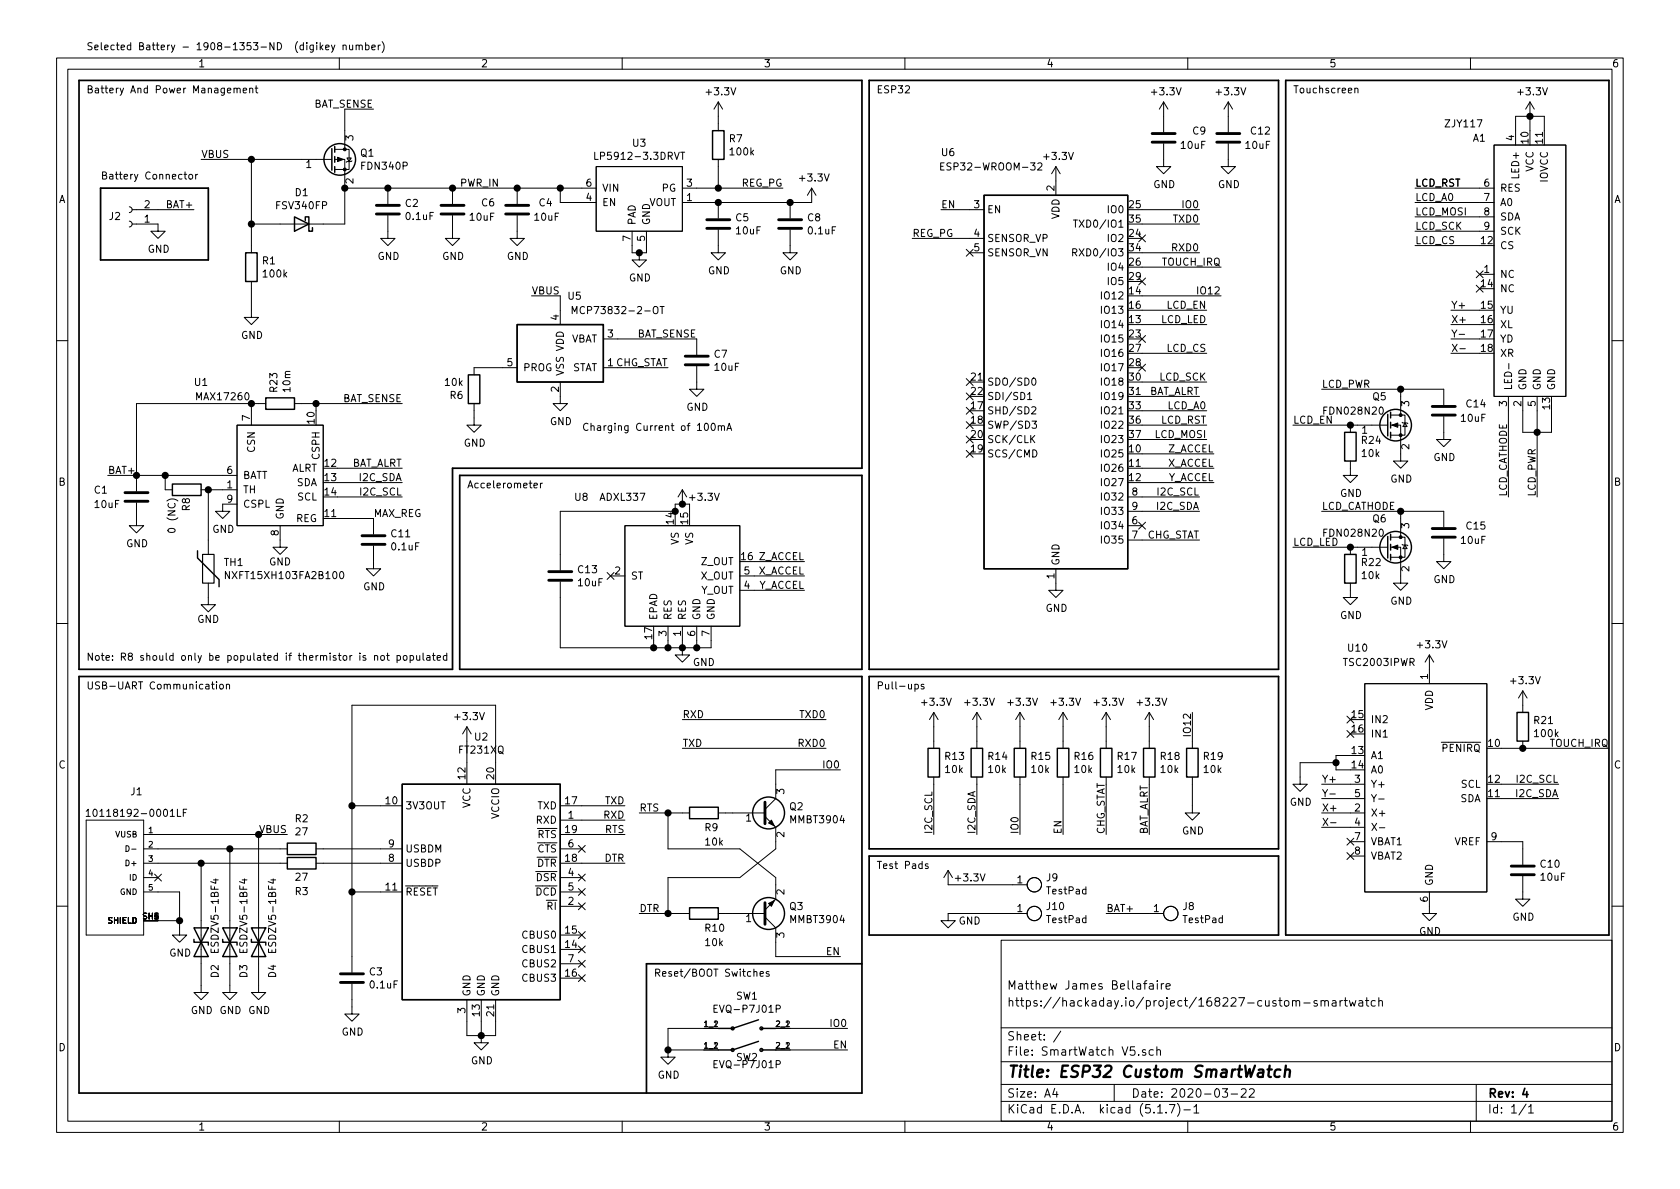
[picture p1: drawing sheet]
<svg xmlns="http://www.w3.org/2000/svg" width="297mm" height="210mm" viewBox="0 0 297 210" stroke-linecap="round" stroke-linejoin="round" font-family="sans-serif">
<g fill="none" stroke="#000" stroke-width=".18">
<path d="M10 10.3h277v189.9h-277zM12 12.2h273v186.1h-273zM41.4 15.7l.2-.1h.3v.8M41.9 15.8l.2-.2h.3l.1 .8M43 16l.6-.1-.1-.3h-.3l-.2 .2 .1 .6h.4M44.1 15.7l.2-.1h.3l.1 .8M44.1 15.6v.8M45.1 15.6h.5M45.3 15.2v1.1l.3 .1M56 7.5v.2M56.6 7.5v1.3M56.7 8.3l.4 .5"/>
<path d="M57.1 8l-.5 .5M57.6 8.4l.6-.1-.1-.3h-.3l-.2 .1v.7h.5M58.6 8l.3 .8M59.2 8l-.4 1.1-.2 .1M60 10.3v1.9M60.7 8.1l.1-.1h.3l.1 .8M60.7 8v.8M61.8 8l.1 .8h.3l.2-.1M62.4 8v.8M63 8.1l.1-.1h.3l.1 .8M63 8v.8M63.5 8.1l.2-.1h.3l.1 .8"/>
<path d="M64.6 8h.4l.3 .2-.2 .6h-.5M64.6 7.5v1.3M65.7 8.4l.6-.1v-.3h-.4l-.2 .1 .1 .7h.5M66 19.3h-5v7.1M66.9 8v.8M67.3 8l-.4 .2M67.6 7.4a1.47 1.47 0 0 1 0 1.9M110 10.3v1.9M127 18v5.1M127 18l-.8 1.3M127 18l.8 1.3M160 10.3v1.9"/>
<path d="M205.7 18l-.7 1.3M205.7 18v5.4M205.7 18l.8 1.3M210 10.3v1.9M217.2 18v5.4M217.2 18l-.8 1.3M217.2 18l.7 1.3M239.5 15.7l.2-.1h.3l.1 .8M239.5 15.6v.8M260 10.3v1.9M270.5 18l-.8 1.3M270.5 18v5.1"/>
<path d="M270.5 18l.8 1.3M22.9 36.6l.3 .1 .2 .3-.2 .4-.3 .2M22.9 39.1l.3 .1 .2 .3-.2 .4-.3 .2M23.4 39.6h4.5v1.3h1.3l-1.3 1.3-1.2-1.3h1.2M23.4 37.1h10.9M32.5 30.8h.5M32.7 30.4v1.1l.3 .2M33.5 30.9l.3-.1 .3 .3-.2 .5-.3 .1-.2-.3zM34.6 30.8v.9M35 30.8l-.4 .3M35.6 28.2h23.1M44.4 28.2v16.5"/>
<path d="M59.2 28.2h1.8v11.4h-16.6M59.2 26.4h2.5v3.6h-2.5M61 33.3h44.4M61.3 27.9h.8l-.4 .7zM62.2 28.4l-.1 .2h-.8l-.1 .1M68.6 38.1v4.1h1.2l-1.2 1.2-1.3-1.2h1.3M68.6 33.3v2.8M80 38.1v4.1h1.3l-1.3 1.2-1.3-1.2h1.3M80 33.3v2.8M91.4 38.1v4.1h1.3l-1.3 1.2-1.2-1.2h1.2M91.4 33.3v2.8M99.1 33.3v2.5h6.3"/>
<path d="M105.2 26.9v1.3h.6M105.4 29.5h15.2v11.4h-15.2zM120.3 26.9h.8M120.6 33.3h17.8M120.7 26.9v1.3M127 28.2v5.1M127 35.8v2.8M139.7 35.8v2.8M143.5 33.3v2.5h-22.9M143.5 33.3l-.8 1.2M143.5 33.3l.8 1.2M166.3 29.4h.5"/>
<path d="M166.4 37.1h7.6M166.9 28.8h-.6v1.3h.6M183.5 28.9l.5-.1 .2 .4v.2l-.8 .7h.8M186.7 29.5v5M186.7 29.5l-.8 1.2M186.7 29.5l.8 1.2M189.8 38.9h.7M190.1 38.9v1.3M201.9 37.1h10.2M201.9 39.6h10.2M205.7 25.4v4.1h1.3l-1.3 1.2-1.2-1.2h1.2M217.2 25.4v4.1h1.2l-1.2 1.2-1.3-1.2h1.3"/>
<path d="M250.2 35.8h14M250.2 33.3h14M250.2 38.3h14M264.2 25.6h12.7v44.5h-12.7zM273 23.1v-2.5h-5v5M44.4 49.8v6.3h1.3l-1.3 1.3-1.2-1.3h1.2M94 52.3h5.1v5.1M101.2 55.5v-1.3l.4 .9 .4-.9v1.3M106.7 59.9h16.5v2.8M111.8 40.9v3.8h2.5v-3.8M113 44.7v1.3h1.3l-1.3 1.2-1.2-1.2h1.2M116.7 54.2h.7"/>
<path d="M117.1 54.2v1.3M127 40.6v4.1h1.3l-1.3 1.3-1.3-1.3h1.3M139.7 40.6v4.1h1.3l-1.3 1.3-1.3-1.3h1.3M161.3 42.2h12.7M170.8 44.1l1.3 1.2M171.4 44.7h2.6M172.1 44.1l-1.3 1.2M189.7 44.6h.6l.1-.2-.1-.3-.2-.1h-.4v1.3M190 44.6l.4 .7M201.3 49.2l1.2 1.2M201.3 41.5l1.2 1.3M201.3 59.3l1.2 1.2"/>
<path d="M201.9 44.7h10.2M201.9 57.4h11.5M201.9 54.9h11.5M201.9 52.3h14M201.9 47.2h14M202.5 49.2l-1.2 1.2M202.5 41.5l-1.2 1.3M202.5 59.3l-1.2 1.2M250.2 40.9h14M250.2 43.4h11.4M256.5 59.9h5.1M256.5 57.4h5.1"/>
<path d="M256.5 54.9h5.1M258 59.1h1M261 47.9l1.2 1.2M261 50.4l1.2 1.3M261.6 48.5h2.6M262.2 47.9l-1.2 1.2M262.2 50.4l-1.2 1.3M10 60.2h2M41.9 75.2h15.2v17.8h-15.2zM44.4 71.4v3.8M47 71.4h-22.9v15.5M52.1 71.4h19"/>
<path d="M55.9 71.4v1.2M83.8 71.4v3.8h1.3l-1.3 1.2-1.3-1.2h1.3M91.4 65h-7.6v1.3M99.1 67.6v3.8h1.2l-1.2 1.2-1.3-1.2h1.3M106.7 65h11.4M123.2 64.8v4h1.3l-1.3 1.3-1.3-1.3h1.3M124.6 75l.2-.2a.67 .67 0 0 1 .5 .7 .67 .67 0 0 1-.5 .6l-.2-.1-.1-.4zM125.9 75l.1-.2a.67 .67 0 0 1 .5 .7 .67 .67 0 0 1-.5 .6l-.3-.5zM127 75.4l.2-.1h.3l.1 .8M127 75.3v.8M127.6 75.5l.1-.2h.3l.1 .8M128.5 76.1l.4-1.3 .5 1.3"/>
<path d="M128.6 75.8h.6M170.8 79.6l1.3 1.3M170.8 77.1l1.3 1.2M170.8 74.6l1.3 1.2M170.8 72l1.3 1.2M170.8 69.5l1.3 1.2M170.8 66.9l1.3 1.3M172.1 79.6l-1.3 1.3M172.1 77.1l-1.3 1.2M172.1 74.6l-1.3 1.2M172.1 72l-1.3 1.2M172.1 69.5l-1.3 1.2"/>
<path d="M172.1 66.9l-1.3 1.3M181.7 69.7l.4-.3v1.3M181.7 70.7h.7M182.4 72.1l.5-.2 .3 .4-.8 .9h.8M182.4 77.6l.6 .7M182.5 74.5h.8l-.4 .4 .3 .2v.6h-.5l-.2-.1M182.5 67l.2-.2a.67 .67 0 0 1 .5 .7 .67 .67 0 0 1-.5 .6l-.2-.2-.1-.3zM182.6 79.5a.64 .64 0 0 1 .7 .7 .64 .64 0 0 1-.7 .6zM183 77l-.8 .7M201.3 64.4l1.2 1.2M201.9 75.2h11.5M201.9 67.6h11.5"/>
<path d="M201.9 72.6h11.5M201.9 77.7h11.5M201.9 62.5h11.5M201.9 70.1h10.2M202.5 64.4l-1.2 1.2M228.6 75.2h16.8M233.7 68.8h21.6v2.8M238.8 75.2v1.2M245.9 75.2h1.7v6.3h1.3l-1.3 1.3-1.2-1.3h1.2M245.9 73.4h2.5v3.6h-2.5M247.6 68.8v4.6M247.9 74.7l.1 .1h.8l.1 .1"/>
<path d="M248.4 74.8l.4 .6h-.8zM255.3 73.7v4h1.2l-1.2 1.3-1.3-1.3h1.3M256.5 62.5h5.1M258.1 61.7h1M266.7 70.1v17.8M266.8 64.3v.9M269.2 70.1v6.3h5.1v-3.8M271.8 70.1v17.8M285 60.2h2M19 84.1h22.9M24.1 88.9v4.1h1.3l-1.3 1.2-1.2-1.2h1.2M29.2 84.1v2.5h1.3"/>
<path d="M35.6 86.6h6.3M36.8 86.6v11.4M41.9 89.1h-2.5v1.3h1.2l-1.2 1.3-1.3-1.3h1.3M49.5 93v3.8h1.3l-1.3 1.2-1.2-1.2h1.2M59.7 87.9h11.4M59.7 91.7h6.3v2.8M59.7 85.3h11.4M59.7 82.8h11.4M66 96.5v4.1h1.3l-1.3 1.2-1.2-1.2h1.2M94.4 85.8l.6-.1-.1-.2-.3-.1-.2 .2 .1 .6h.4M95.6 85.4v.9M95.9 85.4l-.3 .3"/>
<path d="M110.5 93h20.3v17.7h-20.3zM120.6 86.6l-.7 1.3M120.6 86.6v2.5M120.6 86.6l.8 1.3M121.9 90.4v-1.3h-2.5v1.3h-20.3v10.4M133.3 99.3h8.9M199.4 93h2.5M199.4 95.5h12.7M199.4 87.9h12.7M199.4 90.4h12.7M201.3 92.3l1.2 1.3M201.9 85.3h12.7"/>
<path d="M201.9 82.8h12.7M201.9 80.3h12.7M202.5 92.3l-1.2 1.3M228.6 96.8h16.8M233.7 90.4h21.6v2.8M238.8 81.5v2.6h1.2l-1.2 1.2-1.3-1.2h1.3M238.8 96.8v1.2M245.9 96.8h1.7v6.3h1.3l-1.3 1.3-1.2-1.3h1.2M245.9 95h2.5v3.5h-2.5M247.6 90.4v4.6M247.9 96.3l.1 .1h.8l.1 .1M248.4 96.4l.4 .6h-.8z"/>
<path d="M255.3 95.2v4.1h1.2l-1.2 1.3-1.3-1.3h1.3M10 110.3h2M36.8 103.1v3.8h1.3l-1.3 1.3-1.2-1.3h1.2M40.6 101.1v1.2l-.7-1.2v1.2M60.2 101.2l.2-.1a.67 .67 0 0 1 .4 .6 .67 .67 0 0 1-.4 .6l-.3-.2-.1-.3zM66.2 116l.2-.1 .3 .1 .1 .8M66.2 115.9v.9M67.4 116l.2-.1 .3 .1 .1 .1-.1 .6-.3 .1-.2-.2zM68.4 115.9h.4M68.5 115.5v1.1l.3 .2M70.2 116l.4-.1 .2 .2-.1 .6h-.5M70.2 115.9v1.3"/>
<path d="M71.4 116l.3-.1 .2 .1v.7l-.3 .1-.3-.3zM72.5 116l.4-.1 .2 .2-.1 .6h-.5M72.5 115.9v1.3M73.7 115.9v.8l.3 .1 .2-.2M74.2 115.9v.9M74.8 115.5v1.1l.2 .2M75.5 116h.5v.8M76 116.2l-.4 .1-.2 .2 .2 .3 .4-.1M76.5 115.9h.4M76.6 115.5v1.1l.3 .2M77.3 116.3l.6-.1-.1-.2-.3-.1-.2 .2v.6h.5M79 116l-.4-.1-.2 .2 .1 .6h.5"/>
<path d="M79 115.5v1.3M99.1 102.9v11.6h26.6v-3.8M107.3 101.2l1.3 1.3M107.9 101.8h2.6M108.6 101.2l-1.3 1.3M115.6 113.3v1.2M118.1 110.7v3.8M120.6 110.7v5.1h1.3l-1.3 1.3-1.2-1.3h1.2M123.2 110.7v3.8M130.8 101.8h11.4M130.8 104.4h11.4M186.7 100.6v3.8h1.3l-1.3 1.3-1.3-1.3h1.3"/>
<path d="M238.8 103.1v2.6h1.2l-1.2 1.2-1.3-1.2h1.3M252.7 115.8l-.7 1.3M252.7 115.8v5.1M252.7 115.8l.8 1.3M285 110.3h2M37.4 121h.5M37.6 120.6v1.1l.3 .1M38.3 120.6v.1M38.3 121v.8M38.9 121.1l.3-.1 .3 .2-.1 .6h-.3l-.2-.1zM40 121.1l.2-.1 .3 .1 .1 .7M40 121v.8"/>
<path d="M82.5 128.5v10.2M82.5 128.5l-.7 1.3M82.5 128.5l.8 1.3M87.6 138.7v-14h-25.4v47.3M120.6 127.2h25.4M120.6 132.3h25.4M148.6 136.1h-11.4v5.1l-1.9 1.9M161.8 121.1l.3-.1 .3 .2-.1 .6h-.5M163.3 121.1l-.3-.1-.1 .2v.2l.4 .1v.3h-.4M165.1 126v6.3M165.1 137.4v10.2M165.1 126l-.8 1.2"/>
<path d="M165.1 126l.8 1.2M172.7 126l-.7 1.2M172.7 126v6.3M172.7 137.4v10.2M172.7 126l.8 1.2M180.3 126v6.3M180.3 137.4v10.2M180.3 126l-.7 1.2M180.3 126l.8 1.2M188 126l-.8 1.2M188 126v6.3M188 137.4v10.2"/>
<path d="M188 126l.7 1.2M195.6 126v6.3M195.6 137.4v10.2M195.6 126l-.8 1.2M195.6 126l.7 1.2M203.2 126l-.8 1.2M203.2 126v6.3M203.2 137.4v10.2M203.2 126l.8 1.2M210.8 137.4v6.4h1.3l-1.3 1.2-1.3-1.2h1.3M210.8 126v6.3M233.7 138.7h7.6"/>
<path d="M236.2 134.9h-6.3v3.8h1.2l-1.2 1.2-1.3-1.2h1.3M238.2 126.6l1.2 1.3M238.2 129.2l1.2 1.2M238.8 133.6h-2.6v2.5h2.6M239.4 126.6l-1.2 1.3M239.4 129.2l-1.2 1.2M241.3 120.9h21.6v36.8h-21.6zM265.4 138.7h10.2M265.4 132.3h19.1M269.2 122.2v3.8M269.2 131.1v1.2M269.2 122.2l-.7 1.2"/>
<path d="M269.2 122.2l.8 1.2M15.2 143.5l.4-.4v1.3M15.2 145h10.2v20.3h-10.2zM15.2 144.4h.8M22.3 149.5a.51 .51 0 0 1 .5 .6 .51 .51 0 0 1-.5 .5zM23.3 150.2h.8M25.4 157.7h6.3v7.6h1.3l-1.3 1.3-1.2-1.3h1.2M25.4 152.6h25.4M25.4 147.6h25.4M25.4 155.2h2.5M25.4 150.1h25.4M27.3 154.6l1.2 1.2"/>
<path d="M28.5 154.6l-1.2 1.2M31.4 143.1v1.3h.6M32.4 143.7h.4M33 143.1h-.6v1.3M35.6 152.6v22.9h1.2l-1.2 1.3-1.3-1.3h1.3M37.7 155.6h.9M38.2 155.4v.8l-.9-.3M40.6 150.1v25.4h1.3l-1.3 1.3-1.2-1.3h1.2M42.8 155.6h.9M43.2 155.4v.8l-.9-.3M45.7 147.6v27.9h1.3l-1.3 1.3-1.3-1.3h1.3M47.9 155.6h.8"/>
<path d="M48.3 155.4v.8l-.9-.3M55.9 152.6h15.2M55.9 150.1h15.2M62.2 142.5h8.9M62.2 157.7h8.9M99.1 145h11.4M99.1 142.5h11.4M99.1 157.7h3.8M99.1 152.6h11.4M99.1 147.6h11.4M99.1 155.2h3.8M99.1 150.1h3.8"/>
<path d="M102.3 149.5l1.2 1.2M102.3 154.6l1.2 1.2M102.3 157.1l1.2 1.2M102.3 159.7l1.2 1.2M103.5 149.5l-1.2 1.2M103.5 154.6l-1.2 1.2M103.5 157.1l-1.2 1.2M103.5 159.7l-1.2 1.2M113 143.8h8.9M118.1 143.8v6.3h12.7l6.4 5.1v3.8l-1.9 1.9M127 143.8h8.3M135.3 144.4l1.9 1.9v3.8l-6.4 5.1h-12.7v6.3"/>
<path d="M164.1 152.8l-.3-.1-.2 .2 .1 .2 .4 .1v.3h-.5M167.6 153.9l-.7 1.3M167.6 153.9v2.6h14M167.6 153.9l.8 1.3M233.7 143.8h7.6M233.7 146.3h7.6M233.7 141.2h7.6M235.1 140.4h1M235.3 145.5h.9M238.2 148.2l1.2 1.2M238.2 150.8l1.2 1.2M238.8 148.8h2.5"/>
<path d="M238.8 151.4h2.5M239.4 148.2l-1.2 1.2M239.4 150.8l-1.2 1.2M243.8 141.3h.9M243.9 146.4h1M252.7 157.7v3.8h1.3l-1.3 1.3-1.2-1.3h1.2M262.9 148.8h6.3v4.1M265.4 141.2h10.2M269.2 154.9v4.1h1.3l-1.3 1.3-1.2-1.3h1.2M10 160.2h2M25.4 162.8h6.3M37.3 167.8v.6h1.3v-.6"/>
<path d="M37.9 168v.4M42.4 167.8v.6h1.3v-.6M43 168v.4M47.5 167.8v.6h1.2v-.6M48.1 168v.4M62.2 174v5.3h1.3l-1.3 1.3-1.2-1.3h1.2M82.5 176.8v6.3h5.1v-6.3M85.1 176.8v7.6h1.3l-1.3 1.3-1.3-1.3h1.3M99.1 167.9h3.8M99.1 165.3h3.8M99.1 173h3.8M99.1 160.3h3.8"/>
<path d="M99.1 170.4h3.8M102.3 164.7l1.2 1.3M102.3 167.3l1.2 1.2M102.3 169.8l1.2 1.2M102.3 172.4l1.2 1.2M103.5 164.7l-1.2 1.3M103.5 167.3l-1.2 1.2M103.5 169.8l-1.2 1.2M103.5 172.4l-1.2 1.2M113 161.5h8.9M126.2 178.4h.4M126.8 177.7h-.6v1.3h.6"/>
<path d="M127 161.5h8.3M133.3 171.9l.2-.1 .3 .1v.7M134.4 172.2l.6-.1-.1-.2-.3-.1-.2 .2v.6h.5M135.3 162.2l1.9 1.9v5.1h11.4M136 171.9l-.3-.1-.2 .2v.2l.5 .1v.3h-.5M137.2 178.4h.6l.2-.2-.1-.3-.2-.2h-.5v1.3M177 166.3h108v32h-108zM181.6 161.5h-14v1.3h1.3l-1.3 1.3-1.2-1.3h1.2M195.6 161.5h10.1M202.2 173.9h.6M202.8 173.4l-.3 .1-.1 .2v1.2M203.3 174h.5l.1 .9"/>
<path d="M203.9 174.3l-.5 .1-.2 .2 .2 .3 .5-.1M204.6 173.4v.2M204.6 173.9v1M205.3 173.9v1M205.8 173.9l-.3 .1-.2 .2M206.2 174.4l.7-.1-.1-.3-.4-.1-.2 .2v.7h.6M229.2 177.1a.34 .34 0 0 1 .3-.2 .34 .34 0 0 1 .3 .2v.8M230.5 177.4h1.1M232.9 177l-.4-.1-.2 .2 .1 .3 .5 .1v.3h-.6M233.6 177.1l.1-.1a.37 .37 0 0 1 .5 .1v.8M233.6 176.9v1M234.2 177.1l.1-.1a.37 .37 0 0 1 .6 .1v.8"/>
<path d="M235.6 177h.5l.1 .9M236.2 177.3l-.5 .1-.2 .2 .2 .3 .5-.1M236.9 176.9v1M237.4 176.9l-.5 .3M237.6 176.9h.6M237.9 176.4v1.3l.3 .2M238.6 176.9l.3 1 .2-.7 .3 .7 .3-1M240.3 177h.6v.9M240.9 177.3l-.5 .1-.2 .2 .1 .2 .1 .1 .5-.1M241.4 176.9h.6M241.7 176.4v1.3l.3 .2M243.2 177l-.5-.1-.3 .3 .2 .6h.6"/>
<path d="M243.8 177.1l.2-.2 .4 .1v.9M243.8 176.4v1.5M285 160.2h2M60 198.3v1.9M110 198.3v1.9M118.1 185.7v1.2h1.3l-1.3 1.3-1.3-1.3h1.3M118.1 185.7h8.9M126.2 188.2h.4M126.8 187.5h-.6v1.3h.6M127 181.9h-8.9v3.8M137.2 185.7h12.7M137.2 181.9h12.7"/>
<path d="M137.2 188.2h.6l.2-.2-.1-.3-.2-.2h-.5v1.3M160 198.3v1.9M177 194.8h108M177 191.8h108M177 187.8h108M177 181.8h108M186.5 192.5l-.4 1h1M186.8 193v1M187.6 182.3l-1.3 2M197 191.8v3M202.5 185.7l-.3-.1-.2 .2 .1 .2 .4 .2v.3h-.5M203.9 185.7l-.4-.1-.3 .3 .1 .6 .2 .1 .4-.1"/>
<path d="M204.5 185.7l.2-.1 .4 .1 .1 .9M204.5 185.1v1.5M204.7 196.8h.8M206.2 196.7v.1M206.8 195.3h.9l-.6 1.5M208.2 195.1a1.71 1.71 0 0 1 0 2.3M209.3 196.3h1.2M210 198.3v1.9M211.1 195.8l.4-.5v1.5M211.1 196.8h.9M216.1 192.5h.9l-.4 .6 .4 .1v.7l-.2 .1-.7-.1M217.7 193.5h1.1"/>
<path d="M219.5 192.7l.2-.2h.3l.3 .2v.3v.2l-.9 .8h.9M220.9 192.7l.2-.2h.4l.2 .2 .1 .3-1 1h1M260 198.3v1.9M261 191.8v6.5M269.8 195.2l-1.2 2M270.3 195.8l.4-.5v1.5M270.3 196.8h.8"/>
<circle cx="182.9" cy="156.5" r="1.27"/>
<circle cx="182.9" cy="161.5" r="1.27"/>
<circle cx="207" cy="161.5" r="1.27"/>
</g>
<path d="M14 14.2h138.4v68.6h-72.4v35.6h-66zM153.7 14.2h72.4v104.2h-72.4zM227.3 14.2h57.2v151.1h-57.2zM17.8 33.3h19v12.7h-19zM81.3 84.1h71.1v34.3h-71.1zM14 119.6h138.4v73.7h-138.4zM153.7 119.6h72.4v30.5h-72.4zM153.7 151.4h72.4v13.9h-72.4zM152.4 170.4h-38.1v22.9M269.6 192.5l-.4 1h1M270 193v1" fill="none" stroke="#000" stroke-width=".3"/>
<path d="M224.1 189.1h.8M224.5 188.4l-.2 1.8v.1l.4 .1M226.4 189.2a.68 .68 0 0 0-1 .3v.8l.3 .1 .5-.1M227.2 189.3a.52 .52 0 0 1 .9 .1l-.1 1M227.4 188.4l-.3 2" fill="none" stroke="#000" stroke-width=".41"/>
<g fill="none" stroke="#000" stroke-width=".51">
<path d="M66.5 37.8h4.1M66.5 36.3h4.1M78 37.8h4M78 36.3h4M89.4 37.8h4.1M89.4 36.3h4.1M125 38.9h4M137.7 38.9h4M203.7 25.1h4.1M203.7 23.6h4.1M215.1 25.1h4.1M215.1 23.6h4.1"/>
<path d="M125 40.4h4M137.7 40.4h4M121.2 64.5h4M121.2 63h4M253.2 73.4h4.1M253.2 71.9h4.1M22.1 88.6h4.1M22.1 87.1h4.1M64 96.3h4.1M64 94.7h4.1M253.2 95h4.1M253.2 93.5h4.1"/>
<path d="M97 102.6h4.1M97 101.1h4.1M135.3 141.9v3.8M135.3 159.6v3.8M267.2 154.7h4.1M267.2 153.2h4.1M60.2 173.7h4.1M60.2 172.2h4.1"/>
</g>
<g fill="none" stroke="#000" stroke-width=".25">
<path d="M52.1 38.3l2.5 1.3-2.5 1.3zM54 39v-.7h.6v2.6h.6v-.6M58.7 26.3v3.8M59.2 25.9v1M59.2 27.7v1M59.2 29.5v1M126 23.1h2v5.1h-2zM174 34.5h25.4v66.1h-25.4zM43.4 44.7h2.1v5.1h-2.1zM91.4 57.4h15.3v10.2h-15.3zM47 70.4h5.1v2h-5.1zM82.8 66.3h2v5.1h-2z"/>
<path d="M237.7 76.4h2.1v5.1h-2.1zM245.4 73.3v3.8M245.9 72.9v1M245.9 74.7v1M245.9 76.4v1.1M30.5 85.6h5.1v2h-5.1zM34.9 97.4v1.3l3.8 3.8v1.3M237.7 98h2.1v5.1h-2.1zM245.4 94.9v3.8M245.9 94.5v1M245.9 96.3v1M245.9 98v1.1"/>
<path d="M71.1 138.7h28v38.1h-28zM164.1 132.3h2v5.1h-2zM171.7 132.3h2v5.1h-2zM179.3 132.3h2.1v5.1h-2.1zM186.9 132.3h2.1v5.1h-2.1zM194.6 132.3h2v5.1h-2zM202.2 132.3h2v5.1h-2zM209.8 132.3h2v5.1h-2zM268.2 126h2.1v5.1h-2.1zM50.8 151.6h5.1v2.1h-5.1zM50.8 149.1h5.1v2h-5.1zM121.9 142.7h5.1v2.1h-5.1z"/>
<path d="M34.3 166.1v.5h2.5v.5M34.3 164.1l2.5 5.1h-2.5l2.5-5.1zM39.4 166.1v.5h2.5v.5M39.4 164.1l2.5 5.1h-2.5l2.5-5.1zM44.4 166.1v.5h2.6v.5M44.4 164.1l2.6 5.1h-2.6l2.6-5.1zM121.9 160.5h5.1v2.1h-5.1zM134.1 184.1l-4.6 1.6h-2.5M134.1 180.3l-4.6 1.6h-2.5M134.6 185.7h2.6M134.6 181.9h2.6"/>
<circle cx="60.1" cy="28.2" r="2.79"/>
<circle cx="246.8" cy="75.2" r="2.79"/>
<circle cx="246.8" cy="96.8" r="2.79"/>
<circle cx="135.9" cy="143.8" r="2.82"/>
<circle cx="135.9" cy="161.5" r="2.82"/>
<circle cx="129.5" cy="185.7" r=".25"/>
<circle cx="129.5" cy="181.9" r=".25"/>
<circle cx="134.6" cy="185.7" r=".25"/>
<circle cx="134.6" cy="181.9" r=".25"/>
</g>
<g fill="#000" stroke="#000" stroke-width=".18">
<path d="M59.7 27.8l1 .4-1 .4zM246.1 75.2l1-.4v.8zM246.1 96.8l1-.4v.7zM135.9 145.5l.5-.5 .5 1zM135.9 159.8l1-.5-.5 1z"/>
<circle cx="61" cy="26.4" r=".25"/>
<circle cx="61" cy="30" r=".25"/>
<circle cx="247.6" cy="77" r=".25"/>
<circle cx="247.6" cy="73.4" r=".25"/>
<circle cx="247.6" cy="95" r=".25"/>
<circle cx="247.6" cy="98.5" r=".25"/>
</g>
<path d="M35.8 98h2v5.1h-2z" fill="none" stroke="#000" stroke-width=".2"/>
<g fill="#000" stroke="#000" stroke-width=".25">
<circle cx="44.5" cy="39.6" r=".51"/>
<circle cx="44.5" cy="28.2" r=".51"/>
<circle cx="61" cy="33.3" r=".51"/>
<circle cx="68.6" cy="33.3" r=".51"/>
<circle cx="80" cy="33.3" r=".51"/>
<circle cx="91.4" cy="33.3" r=".51"/>
<circle cx="99.1" cy="33.3" r=".51"/>
<circle cx="127" cy="35.8" r=".51"/>
<circle cx="127" cy="33.3" r=".51"/>
<circle cx="139.7" cy="35.8" r=".51"/>
<circle cx="270.5" cy="20.6" r=".51"/>
<circle cx="113" cy="44.7" r=".51"/>
<circle cx="44.5" cy="71.4" r=".51"/>
<circle cx="55.9" cy="71.4" r=".51"/>
<circle cx="238.8" cy="75.2" r=".51"/>
<circle cx="247.7" cy="68.8" r=".51"/>
<circle cx="271.8" cy="76.4" r=".51"/>
<circle cx="24.1" cy="84.1" r=".51"/>
<circle cx="29.2" cy="84.1" r=".51"/>
<circle cx="36.8" cy="86.6" r=".51"/>
<circle cx="119.4" cy="90.4" r=".51"/>
<circle cx="120.7" cy="89.1" r=".51"/>
<circle cx="238.8" cy="96.8" r=".51"/>
<circle cx="247.7" cy="90.4" r=".51"/>
<circle cx="115.6" cy="114.5" r=".51"/>
<circle cx="118.1" cy="114.5" r=".51"/>
<circle cx="120.7" cy="114.5" r=".51"/>
<circle cx="123.2" cy="114.5" r=".51"/>
<circle cx="236.2" cy="134.9" r=".51"/>
<circle cx="269.2" cy="132.3" r=".51"/>
<circle cx="35.6" cy="152.6" r=".51"/>
<circle cx="40.6" cy="150.1" r=".51"/>
<circle cx="45.7" cy="147.6" r=".51"/>
<circle cx="62.2" cy="157.7" r=".51"/>
<circle cx="62.2" cy="142.5" r=".51"/>
<circle cx="118.1" cy="143.8" r=".51"/>
<circle cx="31.8" cy="162.8" r=".51"/>
<circle cx="118.1" cy="161.5" r=".51"/>
<circle cx="85.1" cy="183.1" r=".51"/>
<circle cx="118.1" cy="185.7" r=".51"/>
</g>
<text font-size="2.8" x="178" y="190.5">Title: ESP32 Custom SmartWatch</text>
<g font-size="2.1">
<text x="178" y="178">https://hackaday.io/project/168227-custom-smartwatch</text>
<text x="178" y="175">Matthew James Bellafaire</text>
<text x="178" y="184">Sheet: /</text>
<text x="178" y="186.7">File: SmartWatch V5.sch</text>
<text x="178" y="196.9">KiCad E.D.A. kicad (5.1.7)-1</text>
<text x="178" y="194.1">Size: A4</text>
<text x="200" y="194.1">Date: 2020-03-22</text>
<text x="263" y="194.1">Rev: 4</text>
<text x="263" y="196.9">Id: 1/1</text>
</g>
<g font-size="1.8">
<text x="15.2" y="8.9">Selected Battery - 1908-1353-ND (digikey number)</text>
<text x="35" y="11.9">1</text>
<text x="85" y="11.9">2</text>
<text x="135" y="11.9">3</text>
<text x="185" y="11.9">4</text>
<text x="235" y="11.9">5</text>
<text x="285" y="11.9">6</text>
<text x="15.2" y="16.5">Battery And Power Management</text>
<text x="125" y="16.9">+3.3V</text>
<text x="154.9" y="16.5">ESP32</text>
<text x="203.8" y="16.9">+3.3V</text>
<text x="215.2" y="16.9">+3.3V</text>
<text x="228.6" y="16.5">Touchscreen</text>
<text x="268.6" y="16.9">+3.3V</text>
<text x="55.4" y="19">BAT_SENSE</text>
<text x="210.9" y="23.8">C9</text>
<text x="221.2" y="23.8">C12</text>
<text x="255.7" y="22.5">ZJY117</text>
<text x="35.6" y="27.9">VBUS</text>
<text x="54.1" y="29.7">1</text>
<text x="62.5" y="24.9" transform="rotate(-90 62.5 24.9)">3</text>
<text x="63.8" y="27.7">Q1</text>
<text x="106" y="28.3">LP5912-3.3DRVT</text>
<text x="111.9" y="26">U3</text>
<text x="129" y="25.2">R7</text>
<text x="129.2" y="27.5">100k</text>
<text x="166.5" y="27.6">U6</text>
<text x="184.7" y="28.3">+3.3V</text>
<text x="208.9" y="26.3">10uF</text>
<text x="220.3" y="26.3">10uF</text>
<text x="260.5" y="25.1">A1</text>
<text x="267.7" y="24.9" transform="rotate(-90 267.7 24.9)">4</text>
<text x="270.3" y="25.3" transform="rotate(-90 270.3 25.3)">10</text>
<text x="272.8" y="25.3" transform="rotate(-90 272.8 25.3)">11</text>
<text x="10.4" y="35.9">A</text>
<text x="17.8" y="31.7">Battery Connector</text>
<text x="52.2" y="34.7">D1</text>
<text x="62.5" y="32.5" transform="rotate(-90 62.5 32.5)">2</text>
<text x="64.1" y="30">FDN340P</text>
<text x="81.3" y="33">PWR_IN</text>
<text x="103.7" y="35.6">4</text>
<text x="103.7" y="33">6</text>
<text x="106.4" y="33.9">VIN</text>
<text x="117.1" y="33.9">PG</text>
<text x="121.4" y="35.6">1</text>
<text x="121.4" y="33">3</text>
<text x="131.1" y="33">REG_PG</text>
<text x="141.6" y="32.1">+3.3V</text>
<text x="167.4" y="30.1">ESP32-WROOM-32</text>
<text x="186.4" y="33.8" transform="rotate(-90 186.4 33.8)">2</text>
<text x="203.9" y="33.3">GND</text>
<text x="215.3" y="33.3">GND</text>
<text x="250.2" y="33">LCD_RST</text>
<text x="250.2" y="35.6">LCD_A0</text>
<text x="262.4" y="33">6</text>
<text x="262.4" y="35.6">7</text>
<text x="265.2" y="33.9">RES</text>
<text x="268.6" y="31.2" transform="rotate(-90 268.6 31.2)">LED+</text>
<text x="271.1" y="30.4" transform="rotate(-90 271.1 30.4)">VCC</text>
<text x="273.7" y="32.3" transform="rotate(-90 273.7 32.3)">IOVCC</text>
<text x="285.4" y="35.9">A</text>
<text x="19.4" y="38.9">J2</text>
<text x="25.6" y="39.4">1</text>
<text x="25.6" y="36.8">2</text>
<text x="29.6" y="36.8">BAT+</text>
<text x="49" y="37">FSV340FP</text>
<text x="71.7" y="36.6">C2</text>
<text x="71.9" y="38.9">0.1uF</text>
<text x="83.2" y="39">10uF</text>
<text x="85.2" y="36.5">C6</text>
<text x="94.6" y="39">10uF</text>
<text x="95.4" y="36.5">C4</text>
<text x="106.4" y="36.4">EN</text>
<text x="112.4" y="39.9" transform="rotate(-90 112.4 39.9)">PAD</text>
<text x="114.7" y="36.4">VOUT</text>
<text x="114.9" y="39.9" transform="rotate(-90 114.9 39.9)">GND</text>
<text x="130.1" y="39.1">C5</text>
<text x="130.3" y="41.4">10uF</text>
<text x="142.8" y="39.1">C8</text>
<text x="143" y="41.4">0.1uF</text>
<text x="161.3" y="41.9">REG_PG</text>
<text x="166.4" y="36.8">EN</text>
<text x="172.2" y="36.8">3</text>
<text x="172.2" y="41.9">4</text>
<text x="174.5" y="37.7">EN</text>
<text x="187.3" y="38.8" transform="rotate(-90 187.3 38.8)">VDD</text>
<text x="191" y="40.3">TXD0/IO1</text>
<text x="196" y="37.7">IO0</text>
<text x="199.7" y="41.9">24</text>
<text x="199.7" y="36.8">25</text>
<text x="199.7" y="39.4">35</text>
<text x="207.6" y="39.4">TXD0</text>
<text x="209.2" y="36.8">IO0</text>
<text x="250.2" y="38.1">LCD_MOSI</text>
<text x="250.2" y="40.6">LCD_SCK</text>
<text x="262.4" y="38.1">8</text>
<text x="262.4" y="40.6">9</text>
<text x="265.2" y="36.4">A0</text>
<text x="265.2" y="39">SDA</text>
<text x="265.2" y="41.5">SCK</text>
<text x="26.1" y="44.7">GND</text>
<text x="46.4" y="46.8">R1</text>
<text x="66.8" y="46">GND</text>
<text x="78.2" y="46">GND</text>
<text x="89.6" y="46">GND</text>
<text x="111.5" y="42.6" transform="rotate(-90 111.5 42.6)">7</text>
<text x="114" y="42.6" transform="rotate(-90 114 42.6)">5</text>
<text x="172.2" y="44.4">5</text>
<text x="174.5" y="42.8">SENSOR_VP</text>
<text x="174.5" y="45.3">SENSOR_VN</text>
<text x="190.8" y="45.3">RXD0/IO3</text>
<text x="196" y="42.8">IO2</text>
<text x="196" y="47.9">IO4</text>
<text x="199.7" y="47">26</text>
<text x="199.7" y="44.4">34</text>
<text x="205.5" y="47">TOUCH_IRQ</text>
<text x="207.4" y="44.4">RXD0</text>
<text x="250.2" y="43.2">LCD_CS</text>
<text x="261.9" y="43.2">12</text>
<text x="265.2" y="44.1">CS</text>
<text x="46.7" y="49.1">100k</text>
<text x="94" y="52.1">VBUS</text>
<text x="100.5" y="53">U5</text>
<text x="111.2" y="49.8">GND</text>
<text x="125.2" y="48.5">GND</text>
<text x="137.9" y="48.5">GND</text>
<text x="195" y="53">IO12</text>
<text x="196" y="50.4">IO5</text>
<text x="199.7" y="52.1">14</text>
<text x="199.7" y="49.5">29</text>
<text x="212.1" y="52.1">IO12</text>
<text x="261.9" y="50.8">14</text>
<text x="262.4" y="48.3">1</text>
<text x="265.2" y="49.1">NC</text>
<text x="265.2" y="51.7">NC</text>
<text x="42.6" y="59.9">GND</text>
<text x="98.8" y="56.6" transform="rotate(-90 98.8 56.6)">4</text>
<text x="102.5" y="55.5">MCP73832-2-OT</text>
<text x="107.5" y="59.7">3</text>
<text x="112.6" y="59.7">BAT_SENSE</text>
<text x="195" y="58">IO14</text>
<text x="195" y="55.5">IO13</text>
<text x="199.7" y="57.1">13</text>
<text x="199.7" y="54.6">16</text>
<text x="199.7" y="59.7">23</text>
<text x="205.2" y="57.1">LCD_LED</text>
<text x="206.3" y="54.6">LCD_EN</text>
<text x="256.5" y="57.1">X+</text>
<text x="256.5" y="59.7">Y-</text>
<text x="256.5" y="54.6">Y+</text>
<text x="261.9" y="54.6">15</text>
<text x="261.9" y="57.1">16</text>
<text x="261.9" y="59.7">17</text>
<text x="265.2" y="55.5">YU</text>
<text x="265.2" y="58">XL</text>
<text x="89.7" y="64.8">5</text>
<text x="92.5" y="65.7">PROG</text>
<text x="100.8" y="60.6">VBAT</text>
<text x="101" y="65.7">STAT</text>
<text x="107.5" y="64.8">1CHG_STAT</text>
<text x="126.3" y="63.3">C7</text>
<text x="126.4" y="65.6">10uF</text>
<text x="195" y="60.6">IO15</text>
<text x="195" y="63.1">IO16</text>
<text x="195" y="65.7">IO17</text>
<text x="199.7" y="62.2">27</text>
<text x="199.7" y="64.8">28</text>
<text x="206.3" y="62.2">LCD_CS</text>
<text x="256.5" y="62.2">X-</text>
<text x="261.9" y="62.2">18</text>
<text x="265.2" y="60.6">YD</text>
<text x="265.2" y="63.1">XR</text>
<text x="34.4" y="68.2">U1</text>
<text x="35" y="70.8">MAX17260</text>
<text x="49" y="69.3" transform="rotate(-90 49 69.3)">R23</text>
<text x="51.4" y="69.2" transform="rotate(-90 51.4 69.2)">10m</text>
<text x="60.5" y="71.1">BAT_SENSE</text>
<text x="78.8" y="68.2">10k</text>
<text x="79.6" y="70.6">R6</text>
<text x="98.8" y="69.3" transform="rotate(-90 98.8 69.3)">2</text>
<text x="99.7" y="66.5" transform="rotate(-90 99.7 66.5)">VSS VDD</text>
<text x="171.8" y="67.3">21</text>
<text x="171.8" y="69.8">22</text>
<text x="174.5" y="68.2">SDO/SD0</text>
<text x="174.5" y="70.7">SDI/SD1</text>
<text x="195" y="68.2">IO18</text>
<text x="195" y="70.7">IO19</text>
<text x="199.7" y="67.3">30</text>
<text x="199.7" y="69.8">31 BAT_ALRT</text>
<text x="205" y="67.3">LCD_SCK</text>
<text x="233.7" y="68.6">LCD_PWR</text>
<text x="242.7" y="70.8">Q5</text>
<text x="249.2" y="71.9" transform="rotate(-90 249.2 71.9)">3</text>
<text x="266.4" y="71.9" transform="rotate(-90 266.4 71.9)">3</text>
<text x="267.3" y="69.1" transform="rotate(-90 267.3 69.1)">LED-</text>
<text x="269" y="71.9" transform="rotate(-90 269 71.9)">2</text>
<text x="269.9" y="69.1" transform="rotate(-90 269.9 69.1)">GND</text>
<text x="271.5" y="71.9" transform="rotate(-90 271.5 71.9)">5</text>
<text x="272.4" y="69.1" transform="rotate(-90 272.4 69.1)">GND</text>
<text x="275" y="69.1" transform="rotate(-90 275 69.1)">GND</text>
<text x="44.2" y="74.4" transform="rotate(-90 44.2 74.4)">7</text>
<text x="55.6" y="74.9" transform="rotate(-90 55.6 74.9)">10</text>
<text x="97.2" y="75.2">GND</text>
<text x="102.9" y="76.2">Charging Current of 100mA</text>
<text x="121.4" y="72.6">GND</text>
<text x="171.8" y="72.4">17</text>
<text x="171.8" y="74.9">18</text>
<text x="171.8" y="77.5">20</text>
<text x="174.5" y="73.3">SHD/SD2</text>
<text x="174.5" y="75.8">SWP/SD3</text>
<text x="195" y="73.3">IO21</text>
<text x="195" y="75.8">IO22</text>
<text x="199.7" y="72.4">33</text>
<text x="199.7" y="74.9">36</text>
<text x="199.7" y="77.5">37</text>
<text x="204.2" y="77.5">LCD_MOSI</text>
<text x="205.2" y="74.9">LCD_RST</text>
<text x="206.5" y="72.4">LCD_A0</text>
<text x="228.6" y="74.9">LCD_EN</text>
<text x="234.4" y="73.3">FDN028N20</text>
<text x="240.8" y="76.7">1</text>
<text x="258.4" y="74.6">10uF</text>
<text x="259.3" y="72.1">C14</text>
<text x="274.1" y="72.3" transform="rotate(-90 274.1 72.3)">13</text>
<text x="19" y="83.8">BAT+</text>
<text x="40.2" y="83.8">6</text>
<text x="45.1" y="79.9" transform="rotate(-90 45.1 79.9)">CSN</text>
<text x="51.4" y="83.4">ALRT</text>
<text x="56.5" y="81.1" transform="rotate(-90 56.5 81.1)">CSPH</text>
<text x="57.5" y="82.5">12</text>
<text x="61.8" y="82.5">BAT_ALRT</text>
<text x="82" y="79">GND</text>
<text x="171.8" y="80">19</text>
<text x="174.5" y="80.9">SCS/CMD</text>
<text x="174.5" y="78.4">SCK/CLK</text>
<text x="195" y="80.9">IO25</text>
<text x="195" y="83.4">IO26</text>
<text x="195" y="78.4">IO23</text>
<text x="199.7" y="80">10</text>
<text x="199.7" y="82.5">11</text>
<text x="206.4" y="82.5">X_ACCEL</text>
<text x="206.5" y="80">Z_ACCEL</text>
<text x="240.8" y="78.5">R24</text>
<text x="240.9" y="80.8">10k</text>
<text x="249.2" y="79.5" transform="rotate(-90 249.2 79.5)">2</text>
<text x="253.4" y="81.5">GND</text>
<text x="10.4" y="85.9">B</text>
<text x="16.7" y="87.3">C1</text>
<text x="16.8" y="89.8">10uF</text>
<text x="40.2" y="86.4">1</text>
<text x="40.2" y="88.9">9</text>
<text x="42.9" y="87.2">TH</text>
<text x="42.9" y="84.7">BATT</text>
<text x="42.9" y="89.8">CSPL</text>
<text x="52.4" y="86">SDA</text>
<text x="52.6" y="88.5">SCL</text>
<text x="57.5" y="85.1">13</text>
<text x="57.5" y="87.6">14</text>
<text x="63.7" y="85.1">I2C_SDA</text>
<text x="63.9" y="87.6">I2C_SCL</text>
<text x="82.5" y="86.4">Accelerometer</text>
<text x="101.7" y="88.6">U8</text>
<text x="106.2" y="88.6">ADXL337</text>
<text x="122.1" y="88.6">+3.3V</text>
<text x="195" y="86">IO27</text>
<text x="195" y="88.5">IO32</text>
<text x="199.7" y="85.1">12</text>
<text x="200.2" y="87.6">8</text>
<text x="204.8" y="87.6">I2C_SCL</text>
<text x="206.4" y="85.1">Y_ACCEL</text>
<text x="236.9" y="87.9">GND</text>
<text x="245.8" y="85.3">GND</text>
<text x="266.4" y="87.9" transform="rotate(-90 266.4 87.9)">LCD_CATHODE</text>
<text x="271.5" y="87.9" transform="rotate(-90 271.5 87.9)">LCD_PWR</text>
<text x="285.4" y="85.9">B</text>
<text x="31" y="93.8" transform="rotate(-90 31 93.8)">0 (NC)</text>
<text x="33.6" y="90.3" transform="rotate(-90 33.6 90.3)">R8</text>
<text x="37.5" y="94.2">GND</text>
<text x="49.3" y="94.7" transform="rotate(-90 49.3 94.7)">8</text>
<text x="50.2" y="91.9" transform="rotate(-90 50.2 91.9)">GND</text>
<text x="52.3" y="92.3">REG</text>
<text x="57.5" y="91.4">11</text>
<text x="66" y="91.4">MAX_REG</text>
<text x="69.2" y="95">C11</text>
<text x="119.1" y="92.7" transform="rotate(-90 119.1 92.7)">14</text>
<text x="121.7" y="92.7" transform="rotate(-90 121.7 92.7)">15</text>
<text x="195" y="93.6">IO34</text>
<text x="195" y="91.1">IO33</text>
<text x="200.2" y="92.7">6</text>
<text x="200.2" y="95.2">7</text>
<text x="200.2" y="90.2">9</text>
<text x="202.6" y="95.2">CHG_STAT</text>
<text x="204.6" y="90.2">I2C_SDA</text>
<text x="233.7" y="90.2">LCD_CATHODE</text>
<text x="234.4" y="94.9">FDN028N20</text>
<text x="242.7" y="92.4">Q6</text>
<text x="249.2" y="93.4" transform="rotate(-90 249.2 93.4)">3</text>
<text x="259.3" y="93.6">C15</text>
<text x="22.3" y="96.8">GND</text>
<text x="39.6" y="100.1">TH1</text>
<text x="47.6" y="100">GND</text>
<text x="69.3" y="97.3">0.1uF</text>
<text x="102.3" y="101.4">C13</text>
<text x="108.7" y="101.6">2</text>
<text x="120" y="96.3" transform="rotate(-90 120 96.3)">VS</text>
<text x="122.6" y="96.3" transform="rotate(-90 122.6 96.3)">VS</text>
<text x="124" y="99.9">Z_OUT</text>
<text x="131.1" y="99.1">16 Z_ACCEL</text>
<text x="131.6" y="101.6">5</text>
<text x="134" y="101.6">X_ACCEL</text>
<text x="187.3" y="100.1" transform="rotate(-90 187.3 100.1)">GND</text>
<text x="195" y="96.1">IO35</text>
<text x="228.6" y="96.5">LCD_LED</text>
<text x="240.8" y="100.1">R22</text>
<text x="240.8" y="98.3">1</text>
<text x="249.2" y="101.1" transform="rotate(-90 249.2 101.1)">2</text>
<text x="258.4" y="96.2">10uF</text>
<text x="40.5" y="102.4">NXFT15XH103FA2B100</text>
<text x="64.2" y="104.4">GND</text>
<text x="102.3" y="103.7">10uF</text>
<text x="111.5" y="102.5">ST</text>
<text x="123.9" y="105">Y_OUT</text>
<text x="123.9" y="102.5">X_OUT</text>
<text x="131.6" y="104.1">4</text>
<text x="134" y="104.1">Y_ACCEL</text>
<text x="186.4" y="102.3" transform="rotate(-90 186.4 102.3)">1</text>
<text x="240.9" y="102.4">10k</text>
<text x="245.8" y="106.9">GND</text>
<text x="253.4" y="103.1">GND</text>
<text x="34.9" y="110.2">GND</text>
<text x="115.3" y="113" transform="rotate(-90 115.3 113)">17</text>
<text x="116.2" y="109.7" transform="rotate(-90 116.2 109.7)">EPAD</text>
<text x="117.9" y="112.5" transform="rotate(-90 117.9 112.5)">3</text>
<text x="118.7" y="109.7" transform="rotate(-90 118.7 109.7)">RES</text>
<text x="120.4" y="112.5" transform="rotate(-90 120.4 112.5)">1</text>
<text x="121.3" y="109.7" transform="rotate(-90 121.3 109.7)">RES</text>
<text x="122.9" y="112.5" transform="rotate(-90 122.9 112.5)">6</text>
<text x="123.8" y="109.7" transform="rotate(-90 123.8 109.7)">GND</text>
<text x="125.5" y="112.5" transform="rotate(-90 125.5 112.5)">7</text>
<text x="126.4" y="109.7" transform="rotate(-90 126.4 109.7)">GND</text>
<text x="184.9" y="108.2">GND</text>
<text x="236.9" y="109.5">GND</text>
<text x="15.2" y="116.8">Note: R8 should only be populated if thermistor is not populated</text>
<text x="122.5" y="117.8">GND</text>
<text x="237.8" y="117.8">TSC2003IPWR</text>
<text x="238.4" y="115.2">U10</text>
<text x="250.8" y="114.6">+3.3V</text>
<text x="15.2" y="121.9">USB-UART Communication</text>
<text x="154.9" y="121.9">Pull-ups</text>
<text x="163.1" y="124.8">+3.3V</text>
<text x="170.8" y="124.8">+3.3V</text>
<text x="178.4" y="124.8">+3.3V</text>
<text x="186" y="124.8">+3.3V</text>
<text x="193.6" y="124.8">+3.3V</text>
<text x="201.2" y="124.8">+3.3V</text>
<text x="252.5" y="120.1" transform="rotate(-90 252.5 120.1)">1</text>
<text x="253.4" y="125.6" transform="rotate(-90 253.4 125.6)">VDD</text>
<text x="267.3" y="121">+3.3V</text>
<text x="80.6" y="127.3">+3.3V</text>
<text x="84" y="131">U2</text>
<text x="120.6" y="127">RXD</text>
<text x="141.5" y="127">TXD0</text>
<text x="210.6" y="129.8" transform="rotate(-90 210.6 129.8)">IO12</text>
<text x="239.1" y="127">15</text>
<text x="239.1" y="129.5">16</text>
<text x="242.3" y="127.9">IN2</text>
<text x="242.3" y="130.4">IN1</text>
<text x="271.3" y="128">R21</text>
<text x="271.4" y="130.3">100k</text>
<text x="10.4" y="135.9">C</text>
<text x="81.3" y="133.3">FT231XQ</text>
<text x="82.3" y="137.7" transform="rotate(-90 82.3 137.7)">12</text>
<text x="87.4" y="137.7" transform="rotate(-90 87.4 137.7)">20</text>
<text x="120.6" y="132.1">TXD</text>
<text x="141.3" y="132.1">RXD0</text>
<text x="145.7" y="135.9">IO0</text>
<text x="167.2" y="134.4">R13</text>
<text x="167.2" y="136.7">10k</text>
<text x="174.8" y="134.4">R14</text>
<text x="174.8" y="136.7">10k</text>
<text x="182.4" y="134.4">R15</text>
<text x="182.4" y="136.7">10k</text>
<text x="190" y="134.4">R16</text>
<text x="190.1" y="136.7">10k</text>
<text x="197.6" y="134.4">R17</text>
<text x="197.7" y="136.7">10k</text>
<text x="205.3" y="134.4">R18</text>
<text x="205.3" y="136.7">10k</text>
<text x="212.9" y="134.4">R19</text>
<text x="212.9" y="136.7">10k</text>
<text x="239.1" y="133.3">13</text>
<text x="239.1" y="135.9">14</text>
<text x="242.3" y="134.2">A1</text>
<text x="242.3" y="136.8">A0</text>
<text x="255.1" y="133">PENIRQ</text>
<text x="263.2" y="132.1">10</text>
<text x="274.1" y="132.1">TOUCH_IRQ</text>
<text x="285.4" y="135.9">C</text>
<text x="23.2" y="140.6">J1</text>
<text x="68.2" y="142.2">10</text>
<text x="71.6" y="143.1">3V3OUT</text>
<text x="83.2" y="142.9" transform="rotate(-90 83.2 142.9)">VCC</text>
<text x="95" y="143.1">TXD</text>
<text x="100" y="142.2">17</text>
<text x="107" y="142.2">TXD</text>
<text x="113" y="143.5">RTS</text>
<text x="138.7" y="140.4" transform="rotate(-90 138.7 140.4)">3</text>
<text x="139.6" y="143.3">Q2</text>
<text x="228" y="142.5">GND</text>
<text x="233.7" y="143.5">X+</text>
<text x="233.7" y="141">Y-</text>
<text x="233.7" y="138.4">Y+</text>
<text x="239.5" y="143.5">2</text>
<text x="239.5" y="138.4">3</text>
<text x="239.5" y="141">5</text>
<text x="242.3" y="139.3">Y+</text>
<text x="242.3" y="141.9">Y-</text>
<text x="258.1" y="141.9">SDA</text>
<text x="258.3" y="139.3">SCL</text>
<text x="263.2" y="141">11</text>
<text x="263.2" y="138.4">12</text>
<text x="268.1" y="141">I2C_SDA</text>
<text x="268.3" y="138.4">I2C_SCL</text>
<text x="16.8" y="144.4">10118192-0001LF</text>
<text x="45.9" y="147.3">VBUS</text>
<text x="52.2" y="145.4">R2</text>
<text x="52.3" y="147.7">27</text>
<text x="68.7" y="149.9">9</text>
<text x="88.3" y="144.8" transform="rotate(-90 88.3 144.8)">VCCIO</text>
<text x="94.8" y="145.7">RXD</text>
<text x="95" y="148.2">RTS</text>
<text x="100" y="147.3">19</text>
<text x="100.5" y="144.8">1</text>
<text x="100.5" y="149.9">6</text>
<text x="106.8" y="144.8">RXD</text>
<text x="107" y="147.3">RTS</text>
<text x="124.7" y="147">R9</text>
<text x="124.8" y="149.5">10k</text>
<text x="131.9" y="145.3">1</text>
<text x="138.7" y="148.1" transform="rotate(-90 138.7 148.1)">2</text>
<text x="139.9" y="145.6">MMBT3904</text>
<text x="164.8" y="147.6" transform="rotate(-90 164.8 147.6)">I2C_SCL</text>
<text x="172.5" y="147.6" transform="rotate(-90 172.5 147.6)">I2C_SDA</text>
<text x="180.1" y="147.6" transform="rotate(-90 180.1 147.6)">IO0</text>
<text x="187.7" y="147.6" transform="rotate(-90 187.7 147.6)">EN</text>
<text x="195.3" y="147.6" transform="rotate(-90 195.3 147.6)">CHG_STAT</text>
<text x="202.9" y="147.6" transform="rotate(-90 202.9 147.6)">BAT_ALRT</text>
<text x="209" y="147.6">GND</text>
<text x="233.7" y="146">X-</text>
<text x="239.5" y="146">4</text>
<text x="239.5" y="148.6">7</text>
<text x="242.3" y="144.4">X+</text>
<text x="242.3" y="146.9">X-</text>
<text x="242.3" y="149.5">VBAT1</text>
<text x="257.1" y="149.5">VREF</text>
<text x="263.7" y="148.6">9</text>
<text x="52.3" y="155.7">27</text>
<text x="68.7" y="152.4">8</text>
<text x="71.6" y="153.3">USBDP</text>
<text x="71.6" y="150.7">USBDM</text>
<text x="94.8" y="155.8">DSR</text>
<text x="94.9" y="153.3">DTR</text>
<text x="95" y="150.7">CTS</text>
<text x="100" y="152.4">18</text>
<text x="100.5" y="154.9">4</text>
<text x="106.9" y="152.4">DTR</text>
<text x="154.9" y="153.7">Test Pads</text>
<text x="169.1" y="155.9">+3.3V</text>
<text x="185.1" y="155.8">J9</text>
<text x="239.5" y="151.1">8</text>
<text x="242.3" y="152">VBAT2</text>
<text x="272.4" y="153.4">C10</text>
<text x="272.5" y="155.7">10uF</text>
<text x="52.2" y="158.3">R3</text>
<text x="68.2" y="157.5">11</text>
<text x="71.6" y="158.4">RESET</text>
<text x="94.7" y="158.4">DCD</text>
<text x="96.8" y="160.9">RI</text>
<text x="100.5" y="160">2</text>
<text x="100.5" y="157.5">5</text>
<text x="113" y="161.3">DTR</text>
<text x="138.7" y="158.2" transform="rotate(-90 138.7 158.2)">2</text>
<text x="139.6" y="160.9">Q3</text>
<text x="179.9" y="161.3">1</text>
<text x="179.9" y="156.2">1</text>
<text x="185.1" y="160.9">J10</text>
<text x="185.2" y="158.2">TestPad</text>
<text x="195.6" y="161.3">BAT+</text>
<text x="204" y="161.3">1</text>
<text x="209.2" y="160.9">J8</text>
<text x="252.5" y="159.5" transform="rotate(-90 252.5 159.5)">6</text>
<text x="253.4" y="156.7" transform="rotate(-90 253.4 156.7)">GND</text>
<text x="38.7" y="167.9" transform="rotate(-90 38.7 167.9)">ESDZV5-1BF4</text>
<text x="43.7" y="167.9" transform="rotate(-90 43.7 167.9)">ESDZV5-1BF4</text>
<text x="48.8" y="167.9" transform="rotate(-90 48.8 167.9)">ESDZV5-1BF4</text>
<text x="92.6" y="166">CBUS0</text>
<text x="100" y="167.6">14</text>
<text x="100" y="165.1">15</text>
<text x="124.7" y="164.8">R10</text>
<text x="124.8" y="167.3">10k</text>
<text x="131.9" y="163.1">1</text>
<text x="138.7" y="165.8" transform="rotate(-90 138.7 165.8)">3</text>
<text x="139.9" y="163.2">MMBT3904</text>
<text x="169.5" y="163.5">GND</text>
<text x="185.2" y="163.2">TestPad</text>
<text x="209.3" y="163.2">TestPad</text>
<text x="250.9" y="165.3">GND</text>
<text x="267.4" y="162.8">GND</text>
<text x="29.9" y="169.2">GND</text>
<text x="38.7" y="172.9" transform="rotate(-90 38.7 172.9)">D2</text>
<text x="43.7" y="172.9" transform="rotate(-90 43.7 172.9)">D3</text>
<text x="48.8" y="172.9" transform="rotate(-90 48.8 172.9)">D4</text>
<text x="65.4" y="172.5">C3</text>
<text x="92.6" y="168.5">CBUS1</text>
<text x="92.6" y="173.6">CBUS3</text>
<text x="92.6" y="171.1">CBUS2</text>
<text x="100" y="172.7">16</text>
<text x="100.5" y="170.2">7</text>
<text x="115.6" y="172.7">Reset/BOOT Switches</text>
<text x="146.1" y="168.9">EN</text>
<text x="33.7" y="179.3">GND GND GND</text>
<text x="65.5" y="174.8">0.1uF</text>
<text x="82.3" y="179.2" transform="rotate(-90 82.3 179.2)">3</text>
<text x="83.2" y="176.3" transform="rotate(-90 83.2 176.3)">GND</text>
<text x="84.8" y="179.6" transform="rotate(-90 84.8 179.6)">13</text>
<text x="85.7" y="176.3" transform="rotate(-90 85.7 176.3)">GND</text>
<text x="87.4" y="179.6" transform="rotate(-90 87.4 179.6)">21</text>
<text x="88.3" y="176.3" transform="rotate(-90 88.3 176.3)">GND</text>
<text x="126.8" y="179.1">EVQ-P7J01P</text>
<text x="130.2" y="176.8">SW1</text>
<text x="10.4" y="185.9">D</text>
<text x="60.4" y="183.1">GND</text>
<text x="147" y="181.6">IO0</text>
<text x="147.4" y="185.4">EN</text>
<text x="285.4" y="185.9">D</text>
<text x="83.3" y="188.2">GND</text>
<text x="116.3" y="190.7">GND</text>
<text x="126.8" y="188.9">EVQ-P7J01P</text>
<text x="130.2" y="187.6">SW2</text>
<text x="35" y="199.9">1</text>
<text x="85" y="199.9">2</text>
<text x="135" y="199.9">3</text>
<text x="185" y="199.9">4</text>
<text x="235" y="199.9">5</text>
<text x="285" y="199.9">6</text>
</g>
<g font-size="1.4">
<text x="20.4" y="148.1">VUSB</text>
<text x="26.3" y="147.3">1</text>
<text x="26.3" y="149.9">2</text>
<text x="22.5" y="153.2">D+</text>
<text x="23" y="155.7">ID</text>
<text x="26.3" y="152.4">3</text>
<text x="26.3" y="154.9">4</text>
<text x="21.2" y="158.2">GND</text>
<text x="26.3" y="157.5">5</text>
<text x="19.2" y="163.3">SHIELD</text>
<text x="25.3" y="162.6">SH1</text>
<text x="27.3" y="162.6">2</text>
<text x="124.6" y="185.4">1_1</text>
<text x="124.6" y="181.6">1_1</text>
<text x="126.1" y="185.4">2</text>
<text x="126.1" y="181.6">2</text>
<text x="137.3" y="185.4">2_1</text>
<text x="137.3" y="181.6">2_1</text>
<text x="138.8" y="185.4">2</text>
<text x="138.8" y="181.6">2</text>
</g>
</svg>
